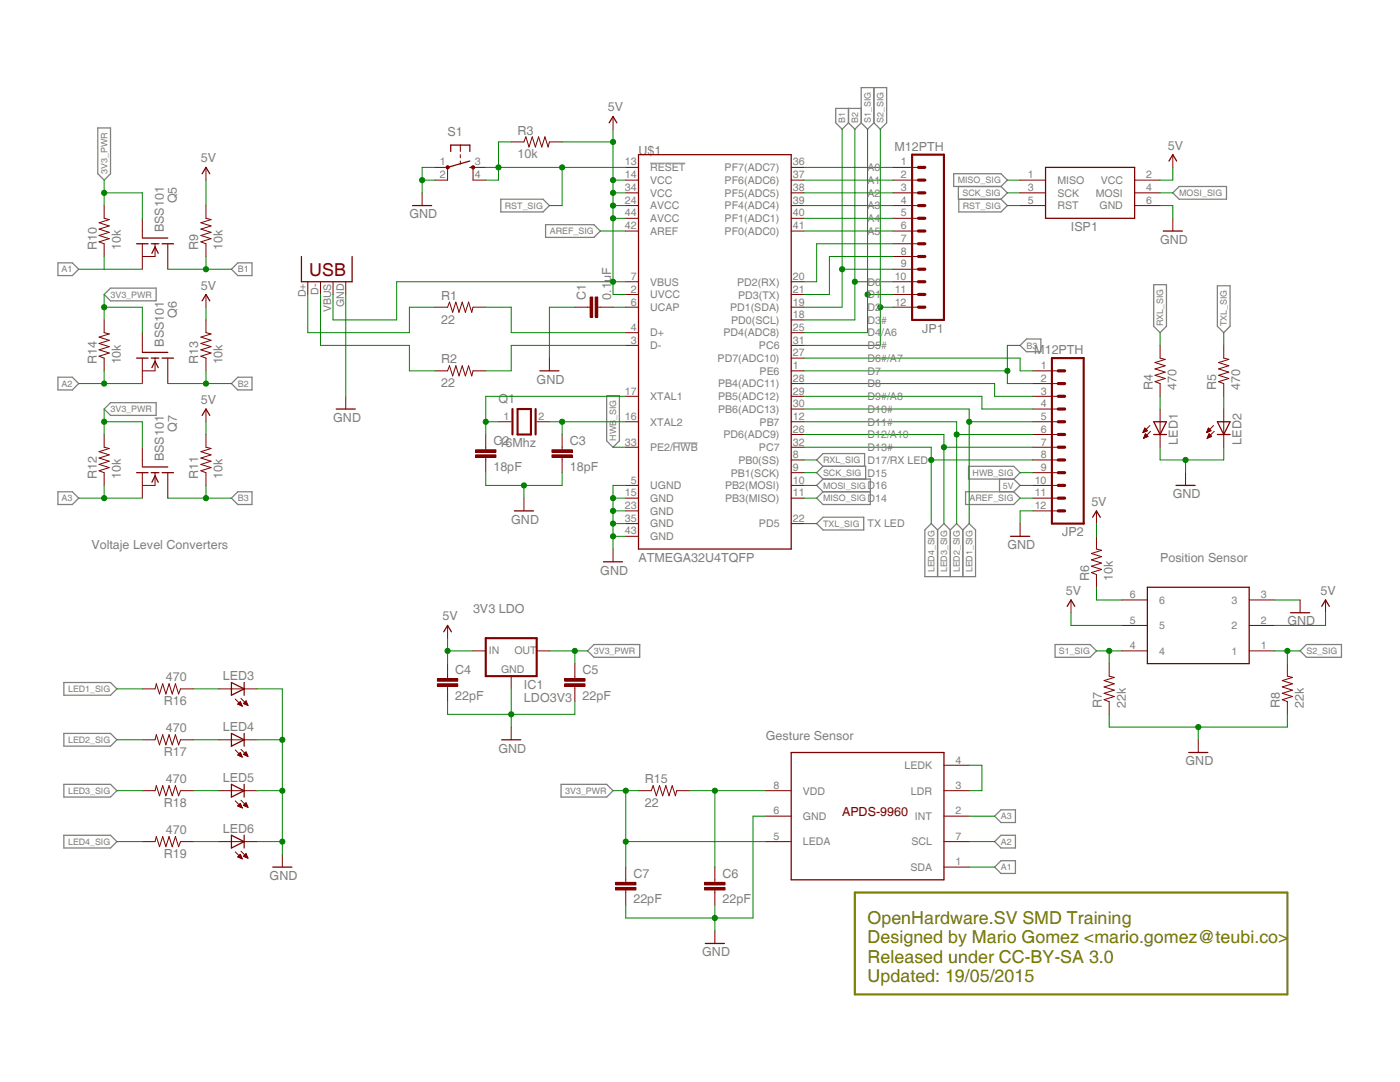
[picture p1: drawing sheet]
<svg xmlns="http://www.w3.org/2000/svg" width="279mm" height="216mm" viewBox="0 0 279 216" stroke-linecap="round" stroke-linejoin="round" font-family="sans-serif">
<path d="M170.6 178.1h86.3v20.3h-86.3z" fill="none" stroke="#808000" stroke-width=".42"/>
<path d="M129.8 32.6h7M134.3 88.4h4.9" fill="none" stroke="#808080" stroke-width=".2"/>
<g fill="none" stroke="#808080" stroke-width=".25">
<path d="M174.4 17.5v7M19.5 25.5h2.6v9.2l-1.3 1.2-1.3-1.2zM99.9 39.8h8.5l1.2 1.2-1.2 1.3h-8.5zM169.3 21.6v2.9M169.3 24.5l1.3 1.3 1.3-1.3M171.9 24.5l1.2 1.3 1.3-1.3M171.9 24.5v-7h5.1v7l-1.3 1.3-1.3-1.3M171.9 21.6h-5.1v2.9l1.3 1.3 1.2-1.3M190.3 34.7h9.5l1.2 1.2-1.2 1.3h-9.5zM191.3 37.2v2.6h8.5M191.3 39.8v2.5h8.5l1.2-1.3-1.2-1.2M199.8 37.2l1.2 1.3-1.2 1.3"/>
<path d="M234.1 38.5l1.2-1.3h9.5v2.6h-9.5zM11.6 52.5h2.8l1.3 1.2-1.3 1.3h-2.8zM20.8 58.8l1.3-1.3h9.1v2.5h-9.1zM46.2 53.7l1.3-1.2h2.8v2.5h-2.8zM108.9 44.8h9.6l1.3 1.3-1.3 1.3h-9.6zM230.3 56.8h2.5v8.3l-1.3 1.3-1.2-1.3zM243 57h2.5v8.1l-1.3 1.3-1.2-1.3zM11.6 75.3h2.8l1.3 1.2-1.3 1.3h-2.8zM46.2 76.5l1.3-1.2h2.8v2.5h-2.8zM121.1 79h2.5v9l-1.3 1.2-1.2-1.2zM203.6 68.9l1.3-1.3h2.8v2.6h-2.8zM11.6 98.1h2.8l1.3 1.3-1.3 1.3h-2.8z"/>
<path d="M20.8 81.6l1.3-1.3h9.1v2.6h-9.1zM47.5 98.1h2.8v2.6h-2.8l-1.3-1.3zM164.3 98.1h9.4M164.3 95.6h9.4v5.1h-9.4l-1.3-1.3 1.3-1.3M164.3 95.6l-1.3 1.3 1.3 1.2M164.3 93l-1.3 1.3 1.3 1.3M164.3 93h8.5v2.6M164.3 93l-1.3-1.2 1.3-1.3h8.3v2.5M192.7 98.1h9.6l1.3 1.3-1.3 1.3h-9.6zM193.3 93h9l1.3 1.3-1.3 1.3h-9zM199.5 95.6v2.5M202.3 95.6l1.3 1.3-1.3 1.2"/>
<path d="M163 104.5l1.3-1.3h8.1v2.5h-8.1zM187.1 105.7l-1.3-1.2-1.2 1.2v9.4h10.1v-9.4l-1.3-1.2-1.2 1.2M187.1 105.7l1.3-1.2 1.3 1.2M187.1 105.7v9.4M189.7 105.7l1.2-1.2 1.3 1.2M189.7 105.7v9.4M192.2 105.7v9.4M12.7 136.2h9.4l1.2 1.3-1.2 1.2h-9.4zM117.3 129.9l1.2-1.3h9.2v2.5h-9.2zM210.6 128.6h7l1.2 1.3-1.2 1.2h-7zM259.5 129.9l1.2-1.3h7v2.5h-7zM12.7 146.3h9.4l1.2 1.3-1.2 1.3h-9.4z"/>
<path d="M12.7 156.5h9.4l1.2 1.3-1.2 1.2h-9.4zM112 156.5h9.1l1.2 1.3-1.2 1.2h-9.1zM12.7 166.7h9.4l1.2 1.2-1.2 1.3h-9.4zM198.5 167.9l1.3-1.2h2.8v2.5h-2.8zM198.5 173l1.3-1.3h2.8v2.6h-2.8zM198.5 162.9l1.3-1.3h2.8v2.5h-2.8z"/>
</g>
<path d="M127.4 30.9h30.5v78.7h-30.5zM60.2 51.2v5h10.1v-5M67.1 81.6h3.8" fill="none" stroke="#800000" stroke-width=".25"/>
<g fill="none" stroke="#800000" stroke-width=".2">
<path d="M124.9 33.4h2.5M124.9 38.5h2.5M124.9 35.9h2.5M157.9 33.4h2.5M157.9 38.5h2.5M157.9 35.9h2.5M61.4 56.2v2.6M64 56.2v2.6M66.5 56.2v2.6M69 56.2v2.6M124.9 46.1h2.5M124.9 41h2.5"/>
<path d="M124.9 43.6h2.5M124.9 56.2h2.5M124.9 58.8h2.5M157.9 46.1h2.5M157.9 41h2.5M157.9 43.6h2.5M157.9 56.2h2.5M157.9 58.8h2.5M69 79.1v2.5M86.8 61.3h2.5l.4-1 .6 2 .7-2 .6 2 .6-2 .7 2 .6-2 .6 2 .3-1h2.5M86.8 74h2.5l.4-1 .6 2 .7-2 .6 2 .6-2 .7 2 .6-2 .6 2 .3-1h2.5M117.3 61.3h.5"/>
<path d="M119.3 61.3h.5M124.9 66.4h2.5M124.9 68.9h2.5M124.9 79.1h2.5M124.9 61.3h2.5M157.9 66.4h2.5M157.9 68.9h2.5M157.9 76.5h2.5M157.9 79.1h2.5M157.9 63.8h2.5M157.9 61.3h2.5M157.9 71.5h2.5"/>
<path d="M157.9 74h2.5M124.9 99.4h2.5M124.9 96.9h2.5M124.9 84.2h2.5M124.9 89.2h2.5M157.9 99.4h2.5M157.9 91.8h2.5M157.9 94.3h2.5M157.9 96.9h2.5M157.9 81.6h2.5M157.9 84.2h2.5M157.9 89.2h2.5"/>
<path d="M157.9 86.7h2.5M124.9 101.9h2.5M124.9 104.5h2.5M124.9 107h2.5M157.9 104.5h2.5"/>
</g>
<path d="M118.8 59.3h.5v4h-.5z" fill-rule="evenodd" fill="#800000"/>
<path d="M118.8 59.3h.5v4h-.5z" fill="none" stroke="#800000" stroke-width=".2"/>
<path d="M117.8 59.3h.5v4h-.5z" fill-rule="evenodd" fill="#800000"/>
<path d="M117.8 59.3h.5v4h-.5zM109.6 71.5v2.5M114.7 61.3h2.6M119.8 61.3h2.5M96.9 89.2v.5M96.9 91.3v.5M99.5 84.2h2.5M107.1 84.2h2.5" fill="none" stroke="#800000" stroke-width=".2"/>
<path d="M107.7 74h3.8" fill="none" stroke="#800000" stroke-width=".25"/>
<path d="M102.3 81.6v5.1M103.3 81.6h2.7v5.1h-2.7zM106.9 81.6v5.1" fill="none" stroke="#800000" stroke-width=".42"/>
<path d="M94.9 90.8h4.1v.5h-4.1z" fill-rule="evenodd" fill="#800000"/>
<path d="M94.9 90.8h4.1v.5h-4.1z" fill="none" stroke="#800000" stroke-width=".2"/>
<path d="M94.9 89.7h4.1v.6h-4.1z" fill-rule="evenodd" fill="#800000"/>
<path d="M94.9 89.7h4.1v.6h-4.1zM96.9 86.7v2.5M96.9 91.8v2.5M112.2 89.2v.5M112.2 91.3v.5" fill="none" stroke="#800000" stroke-width=".2"/>
<path d="M110.2 90.8h4v.5h-4z" fill-rule="evenodd" fill="#800000"/>
<path d="M110.2 90.8h4v.5h-4z" fill="none" stroke="#800000" stroke-width=".2"/>
<path d="M110.2 89.7h4v.6h-4z" fill-rule="evenodd" fill="#800000"/>
<path d="M89.3 33.4v2.5M91.9 29v1.2M91.9 30.9v.6M91.9 32.1v.7M94.4 33.4v2.5M122.3 23.2v2.6M104.6 99.4v2.5M110.2 89.7h4v.6h-4zM112.2 86.7v2.5M112.2 91.8v2.5M122.3 109.6v2.5" fill="none" stroke="#800000" stroke-width=".2"/>
<path d="M90 30.2v-1.2h3.8v1.2M93.8 33.4h.6M93.8 32.1l-4.5 1.3M121.6 24.5l.7-1.3 .8 1.3M102.7 101.9h3.8M120.4 112.1h3.8" fill="none" stroke="#800000" stroke-width=".25"/>
<path d="M89.1 33.1h.5v.5l-.3 .1-.2-.1z" fill-rule="evenodd" fill="#800000"/>
<path d="M89.1 33.1h.5v.5l-.3 .1-.2-.1z" fill="none" stroke="#800000" stroke-width=".2"/>
<path d="M94.2 33.1h.5v.5l-.3 .1-.2-.1-.1-.2z" fill-rule="evenodd" fill="#800000"/>
<g fill="none" stroke="#800000" stroke-width=".2">
<path d="M84.2 38.5v2.5M86.8 33.4h2.5M86.8 35.9h2.5M94.2 33.1h.5v.5l-.3 .1-.2-.1-.1-.2zM94.4 33.4h2.5M94.4 35.9h2.5M102 28.3h2.6l.3-1 .7 2 .6-2 .6 2 .7-2 .6 2 .7-2 .6 2 .2-1h2.6M178.2 33.4h5.1M178.2 35.9h5.1M178.2 38.5h5.1M203.6 35.9h5.1M203.6 38.5h5.1"/>
<path d="M226.4 35.9h5.1M226.4 38.5h5.1M234.1 30.9v2.5M178.2 41h5.1M178.2 43.6h5.1M178.2 46.1h5.1M178.2 48.6h5.1M178.2 51.2h5.1M178.2 53.7h5.1M178.2 56.2h5.1M178.2 58.8h5.1M203.6 41h5.1"/>
<path d="M226.4 41h5.1M234.1 43.6v2.5M178.2 61.3h5.1M206.1 74h5.1M206.1 76.5h5.1M206.1 79.1h5.1M231.5 68.9v2.6l1 .2-2 .6 2 .7-2 .6 2 .7-2 .6 2 .6-2 .7 1 .3v2.6M244.2 68.9v2.6l1 .2-2 .6 2 .7-2 .6 2 .7-2 .6 2 .6-2 .7 1 .3v2.6M206.1 86.7h5.1M206.1 81.6h5.1M206.1 84.2h5.1M206.1 89.2h5.1"/>
<path d="M206.1 91.8h5.1M206.1 94.3h5.1M206.1 96.9h5.1M206.1 99.4h5.1M228.1 86.2h.2M228.2 86.1h.3M228.2 86.1h.5M228.3 86h.6M228.3 87.4h.1M228.3 85.9h.6M228.3 87.3h.3M228.3 85.8h.6"/>
<path d="M228.3 85.7h.5M228.3 87.2h.5M228.4 85.6h.2M228.4 87.1h.6M228.4 85.5h.2M228.4 87h.7M228.4 87h.6M228.5 85.4l-.4 .9M228.5 85.4l.5 .5M228.5 85.4h.1M228.5 86.9h.4M228.5 86.8h.3"/>
<path d="M228.6 86.7h.1M228.6 86.6l-.4 .9M228.6 86.6l.5 .5-.9 .4M228.6 86.6h.1M229 85.9l-.9 .4M229.5 84.9l-1.4 1.4M229.6 86.1l-1.4 1.4M231.5 81.6v7.6M236.6 94.3v2.6M240.8 86.2h.2M240.9 86.1h.3M240.9 86.1h.5"/>
<path d="M241 86h.6M241 87.4h.1M241 85.9h.6M241 85.8h.6M241 87.3h.3M241 85.7h.4M241 87.2h.5M241.1 85.6h.2M241.1 87.1h.6M241.1 87h.7M241.1 85.5h.2M241.1 87h.6"/>
<path d="M241.2 85.4h.1M241.2 86.9h.4M241.2 85.4l-.4 .9M241.2 85.4l.5 .5-.9 .4M241.2 86.8h.3M241.3 86.7h.1M241.3 86.6h.1M241.3 86.6l-.4 .9M241.3 86.6l.5 .5-.9 .4M242.2 84.9l-1.4 1.4M242.3 86.1l-1.4 1.4M244.2 81.6v7.6"/>
<path d="M203.6 104.5v2.5M206.1 101.9h5.1M213.7 119.7v2.6M218.8 107v2.6l1 .2-2 .6 2 .7-2 .6 2 .7-2 .6 2 .6-2 .7 1 .3v2.6M218.8 101.9v2.6M223.9 119.7h5.1M249.3 119.7h5.1M259.5 119.7v2.6M264.5 119.7v2.6M89.3 124.8v2.5M89.3 134.9v.5M89.3 136.9v.6"/>
<path d="M94.4 129.9h2.5M102 134.9v2.6M107.1 129.9h2.5M221.4 132.4v2.5l1 .3-2.1 .6 2.1 .6-2.1 .7 2.1 .6-2.1 .6 2.1 .7-2.1 .6 1.1 .4v2.5M223.9 129.9h5.1M223.9 124.8h5.1M249.3 129.9h5.1M249.3 124.8h5.1M256.9 132.4v2.5l1 .3-2 .6 2 .6-2 .7 2 .6-2 .6 2 .7-2 .6 1 .4v2.5M102 145.1v2.5M239.1 147.6v2.6"/>
</g>
<g fill="none" stroke="#800000" stroke-width=".25">
<path d="M208.7 33.4h17.7v10.2h-17.7zM233.3 32.1l.8-1.2 .7 1.2M82.3 41h3.8M232.2 46.1h3.8M230.3 84.2h2.5l-1.3 2.5zM230.3 86.7h2.5M234.7 96.9h3.8M243 86.7h2.5M243 84.2h2.5l-1.3 2.5zM201.7 107h3.8M218.1 103.2l.7-1.3 .8 1.3M229 117.2h20.3v15.2h-20.3z"/>
<path d="M88.6 126.1l.7-1.3 .8 1.3M213 121l.7-1.3 .8 1.3M257.6 122.3h3.8M263.8 121l.7-1.3 .8 1.3M100.1 147.6h3.8M237.2 150.2h3.8"/>
</g>
<path d="M182 30.9h6.4v32.9h-6.4zM209.9 71.5h6.4v33h-6.4zM96.9 127.3h10.2v7.6h-10.2z" fill="none" stroke="#800000" stroke-width=".42"/>
<g fill="none" stroke="#800000" stroke-width=".63">
<path d="M183.3 38.5h1.3M183.3 35.9h1.3M183.3 33.4h1.3M183.3 43.6h1.3M183.3 41h1.3M183.3 46.1h1.3M183.3 48.6h1.3M183.3 51.2h1.3M183.3 53.7h1.3M183.3 56.2h1.3M183.3 58.8h1.3M183.3 61.3h1.3"/>
<path d="M211.2 79.1h1.3M211.2 76.5h1.3M211.2 74h1.3M211.2 84.2h1.3M211.2 81.6h1.3M211.2 86.7h1.3M211.2 89.2h1.3M211.2 91.8h1.3M211.2 94.3h1.3M211.2 96.9h1.3M211.2 99.4h1.3M211.2 101.9h1.3"/>
</g>
<path d="M87.3 136.4h4.1v.5h-4.1z" fill-rule="evenodd" fill="#800000"/>
<path d="M87.3 136.4h4.1v.5h-4.1z" fill="none" stroke="#800000" stroke-width=".2"/>
<path d="M87.3 135.4h4.1v.5h-4.1z" fill-rule="evenodd" fill="#800000"/>
<path d="M87.3 135.4h4.1v.5h-4.1zM89.3 132.4v2.5M89.3 137.5v2.5M114.7 134.9v.5M114.7 136.9v.6" fill="none" stroke="#800000" stroke-width=".2"/>
<path d="M112.7 136.4h4.1v.5h-4.1z" fill-rule="evenodd" fill="#800000"/>
<path d="M112.7 136.4h4.1v.5h-4.1z" fill="none" stroke="#800000" stroke-width=".2"/>
<path d="M112.7 135.4h4.1v.5h-4.1z" fill-rule="evenodd" fill="#800000"/>
<g fill="none" stroke="#800000" stroke-width=".2">
<path d="M41.1 33.4v2.5M20.8 41v2.6l1 .2-2 .6 2 .7-2 .6 2 .7-2 .6 2 .6-2 .7 1 .3v2.6M41.1 41v2.6l1 .2-2 .6 2 .7-2 .6 2 .7-2 .6 2 .6-2 .7 1 .3v2.6M41.1 58.8v2.5M20.8 63.8v2.6l1 .2-2 .7 2 .6-2 .6 2 .7-2 .6 2 .6-2 .7 1 .4v2.5M41.1 63.8v2.6l1 .2-2 .7 2 .6-2 .6 2 .7-2 .6 2 .6-2 .7 1 .4v2.5M20.8 86.7v2.5l1 .3-2 .6 2 .7-2 .6 2 .6-2 .7 2 .6-2 .6 1 .4v2.6M41.1 81.6v2.6M41.1 86.7v2.5l1 .3-2 .6 2 .7-2 .6 2 .6-2 .7 2 .6-2 .6 1 .4v2.6M112.7 135.4h4.1v.5h-4.1zM114.7 132.4v2.5M114.7 137.5v2.5"/>
<path d="M127.4 157.8h2.6l.3-1 .7 2 .6-2 .6 2 .7-2 .6 2 .7-2 .6 2 .2-1h2.6M152.8 157.8h5.1M188.4 157.8h5M188.4 152.7h5M142.7 175.6v.5M142.7 177.6v.5M152.8 162.9h5.1M152.8 167.9h5.1M188.4 162.9h5M188.4 167.9h5M188.4 173h5"/>
</g>
<path d="M40.3 34.7l.8-1.3 .8 1.3M40.3 60l.8-1.2 .8 1.2M40.3 82.9l.8-1.3 .8 1.3M157.9 150.2h30.5v25.4h-30.5z" fill="none" stroke="#800000" stroke-width=".25"/>
<path d="M140.6 177.1h4.1v.5h-4.1z" fill-rule="evenodd" fill="#800000"/>
<path d="M140.6 177.1h4.1v.5h-4.1z" fill="none" stroke="#800000" stroke-width=".2"/>
<path d="M140.6 176.1h4.1v.5h-4.1z" fill-rule="evenodd" fill="#800000"/>
<path d="M124.9 175.6v.5M124.9 177.6v.5M140.6 176.1h4.1v.5h-4.1zM142.7 173v2.6M142.7 178.1v2.5" fill="none" stroke="#800000" stroke-width=".2"/>
<path d="M122.9 177.1h4v.5h-4z" fill-rule="evenodd" fill="#800000"/>
<path d="M122.9 177.1h4v.5h-4z" fill="none" stroke="#800000" stroke-width=".2"/>
<path d="M122.9 176.1h4v.5h-4z" fill-rule="evenodd" fill="#800000"/>
<g fill="none" stroke="#800000" stroke-width=".2">
<path d="M28.4 43.6v3.8M28.4 48.6v5.1M30.9 48.6v2.6h-2.5M33.5 48.6v5.1M28.4 66.4v3.9M28.4 71.5v5M30.9 71.5v2.5h-2.5M33.5 71.5v5M28.4 89.2v3.9M28.4 94.3v5.1M30.9 94.3v2.6h-2.5M33.5 94.3v5.1"/>
<path d="M28.4 137.5h2.5l.3-1.1 .6 2.1 .7-2.1 .6 2.1 .6-2.1 .7 2.1 .6-2.1 .6 2.1 .4-1h2.6M43.6 137.5h7.7M46.9 139.5l1.4 1.4M48.1 139.4l1.4 1.4M49 140h.1M49.1 139.9l-.5 .5 .9 .4M49.1 139.9l.4 .9M49.1 139.9h.1M28.4 147.6h2.5l.3-1 .6 2 .7-2 .6 2 .6-2 .7 2 .6-2 .6 2 .4-1h2.6M28.4 157.8h2.5l.3-1 .6 2 .7-2 .6 2 .6-2 .7 2 .6-2 .6 2 .4-1h2.6M43.6 147.6h7.7M43.6 157.8h7.7"/>
<path d="M46.9 149.6l1.4 1.4M46.9 159.8l1.4 1.4M47.5 140.5l.8 .4M47.5 140.5l.5-.5 .3 .9M47.5 140.5h.7M47.5 150.6h.6M47.5 140.4h.6M47.5 150.7h.7M47.6 150.5h.5M47.6 140.6h.6M47.6 140.3h.5M47.7 150.5h.4"/>
<path d="M47.7 140.3h.3M47.8 150.8h.4M47.8 150.4h.2M47.8 140.2h.2M47.8 140.7h.4M47.8 150.3h.2M47.9 140.1h.1M47.9 150.2h.1M48 150.2l-.5 .5 .8 .3M48 150.2l.3 .8M48 150.9h.3M48 140.8h.3"/>
<path d="M48.1 149.5l1.4 1.4M48.1 159.7l1.4 1.4M48.2 151h.1M48.3 140.9h.1M48.6 150.5h.7M48.6 150.5l.9 .4M48.6 150.5l.5-.5 .4 .9M48.6 140.4h.7M48.6 140.3h.7M48.7 150.5h.6M48.7 140.3h.5M48.8 150.4h.4"/>
<path d="M48.8 140.2h.4M48.8 150.6h.6M48.9 140.5h.5M48.9 150.3h.3M48.9 140.1h.2M48.9 150.2h.2M49 150.7h.4M49 150.1h.1M49.1 140.6h.3M49.2 150.8h.2M49.3 140.7h.1M49.4 150.9h.1"/>
<path d="M28.4 167.9h2.5l.3-1 .6 2.1 .7-2.1 .6 2.1 .6-2.1 .7 2.1 .6-2.1 .6 2.1 .4-1.1h2.6M43.6 167.9h7.7M46.9 170l1.4 1.4M47.5 160.8l.5-.5 .3 .9zM47.5 171l.8 .4M47.5 171l.5-.5 .3 .9M47.5 171h.7M47.5 160.9h.7M47.5 160.8h.6M47.5 170.9h.6M47.6 160.7h.5M47.6 171.1h.6"/>
<path d="M47.6 170.8h.5M47.7 160.6h.3M47.7 161h.5M47.7 170.7h.3M47.8 160.5h.2M47.8 170.6h.2M47.8 171.2h.5M47.9 160.4h.1M47.9 170.5h.1M47.9 161h.4M48 171.2h.3M48.1 169.8l1.4 1.4"/>
<path d="M48.1 161.1h.2M48.3 171.3h.1M48.3 161.2h.1M48.6 160.7h.7M48.6 160.7l.9 .4M48.6 160.7l.5-.5 .4 .9M48.6 170.8h.7M48.7 160.6h.6M48.7 170.9h.6M48.7 160.8h.6M48.7 170.7h.5M48.8 160.5h.4"/>
<path d="M48.8 170.6h.4M48.9 171h.5M48.9 160.4h.3M48.9 170.5h.3M48.9 160.9h.5M49 160.3h.1M49 170.4h.1M49.1 160.2h.1M49.1 171.1h.3M49.1 170.3h.1M49.1 170.3l-.5 .6 .9 .3M49.1 170.3l.4 .9"/>
<path d="M49.1 161h.3M49.3 171.2h.1M49.4 161h.1M56.3 170.5v2.5M122.9 176.1h4v.5h-4zM124.9 173v2.6M124.9 178.1v2.5M142.7 185.7v2.6"/>
</g>
<g fill="none" stroke="#800000" stroke-width=".25">
<path d="M27.3 48.6h2.2M28.4 47.5h5.1M30.2 48.6h1.5M30.3 50.5l.6-1.2 .7 1.2M32.3 48.6h2.3M27.3 71.5h2.2M28.4 70.3h5.1M30.2 71.5h1.5M30.3 73.4l.6-1.3 .7 1.3M32.3 71.5h2.3M27.3 94.3h2.2M28.4 93.2h5.1"/>
<path d="M30.2 94.3h1.5M30.3 96.2l.6-1.2 .7 1.2M32.3 94.3h2.3M46.2 136.2l2.5 1.3-2.5 1.2zM48.7 136.2v2.5M46.2 146.3l2.5 1.3-2.5 1.3zM46.2 156.5l2.5 1.3-2.5 1.2zM48.7 146.3v2.6M48.7 156.5v2.5M46.2 166.7l2.5 1.2-2.5 1.3zM48.7 166.7v2.5M54.4 173h3.9"/>
<path d="M140.8 188.3h3.8"/>
</g>
<path d="M61.4 58.8v7.6h20.3v-5.1h5.1M69 58.8v20.3M96.9 61.3h5.1v5.1h22.9M114.7 61.3h-5.1v10.2M124.9 68.9h-22.9v5.1h-5.1M96.9 94.3v2.6h15.3v-2.6M104.6 96.9v2.5" fill="none" stroke="#008000" stroke-width=".2"/>
<circle cx="104.6" cy="96.9" r=".51" fill="#008000"/>
<g fill="none" stroke="#008000" stroke-width=".2">
<path d="M122.3 99.4h2.6M124.9 96.9h-2.6v12.7M122.3 101.9h2.6M122.3 104.5h2.6M122.3 107h2.6"/>
<circle cx="104.6" cy="96.9" r=".51"/>
</g>
<circle cx="122.3" cy="99.4" r=".51" fill="#008000"/>
<circle cx="122.3" cy="99.4" r=".51" fill="none" stroke="#008000" stroke-width=".2"/>
<circle cx="122.3" cy="101.9" r=".51" fill="#008000"/>
<circle cx="122.3" cy="101.9" r=".51" fill="none" stroke="#008000" stroke-width=".2"/>
<circle cx="122.3" cy="104.5" r=".51" fill="#008000"/>
<circle cx="122.3" cy="104.5" r=".51" fill="none" stroke="#008000" stroke-width=".2"/>
<circle cx="122.3" cy="107" r=".51" fill="#008000"/>
<g fill="none" stroke="#008000" stroke-width=".2">
<path d="M84.2 35.9h2.6M86.8 33.4h-2.6v5.1"/>
<circle cx="122.3" cy="107" r=".51"/>
</g>
<circle cx="84.2" cy="35.9" r=".51" fill="#008000"/>
<g fill="none" stroke="#008000" stroke-width=".2">
<path d="M231.5 41h2.6v2.6M231.5 89.2v2.6h12.7v-2.6M236.6 91.8v2.5"/>
<circle cx="84.2" cy="35.9" r=".51"/>
</g>
<circle cx="236.6" cy="91.8" r=".51" fill="#008000"/>
<g fill="none" stroke="#008000" stroke-width=".2">
<path d="M206.1 101.9h-2.5v2.6M254.4 119.7h5.1M221.4 142.5v2.6h35.5v-2.6M239.1 145.1v2.5"/>
<circle cx="236.6" cy="91.8" r=".51"/>
</g>
<circle cx="239.1" cy="145.1" r=".51" fill="#008000"/>
<g fill="none" stroke="#008000" stroke-width=".2">
<path d="M89.3 140v2.5h25.4v-2.5M102 137.5v7.6"/>
<circle cx="239.1" cy="145.1" r=".51"/>
</g>
<circle cx="102" cy="142.5" r=".51" fill="#008000"/>
<g fill="none" stroke="#008000" stroke-width=".2">
<path d="M152.8 162.9h-2.5v20.3h-25.4v-2.6M142.7 180.6v5.1"/>
<circle cx="102" cy="142.5" r=".51"/>
</g>
<circle cx="142.7" cy="183.2" r=".51" fill="#008000"/>
<g fill="none" stroke="#008000" stroke-width=".2">
<path d="M51.3 137.5h5v33M51.3 157.8h5M51.3 147.6h5M51.3 167.9h5"/>
<circle cx="142.7" cy="183.2" r=".51"/>
</g>
<circle cx="56.3" cy="147.6" r=".51" fill="#008000"/>
<circle cx="56.3" cy="147.6" r=".51" fill="none" stroke="#008000" stroke-width=".2"/>
<circle cx="56.3" cy="157.8" r=".51" fill="#008000"/>
<circle cx="56.3" cy="157.8" r=".51" fill="none" stroke="#008000" stroke-width=".2"/>
<circle cx="56.3" cy="167.9" r=".51" fill="#008000"/>
<g fill="none" stroke="#008000" stroke-width=".2">
<path d="M64 58.8v10.1h17.7v5.1h5.1M122.3 61.3h2.6M109.6 84.2h15.3M112.2 84.2v2.5"/>
<circle cx="56.3" cy="167.9" r=".51"/>
</g>
<circle cx="112.2" cy="84.2" r=".51" fill="#008000"/>
<g fill="none" stroke="#008000" stroke-width=".2">
<path d="M124.9 79.1h-28v7.6M96.9 84.2h2.6"/>
<circle cx="112.2" cy="84.2" r=".51"/>
</g>
<circle cx="96.9" cy="84.2" r=".51" fill="#008000"/>
<g fill="none" stroke="#008000" stroke-width=".2">
<path d="M122.3 38.5h2.6M124.9 35.9h-2.6v22.9h2.6M79.2 56.2h45.7M122.3 41h2.6M122.3 43.6h2.6"/>
<circle cx="96.9" cy="84.2" r=".51"/>
</g>
<circle cx="122.3" cy="38.5" r=".51" fill="#008000"/>
<circle cx="122.3" cy="38.5" r=".51" fill="none" stroke="#008000" stroke-width=".2"/>
<circle cx="122.3" cy="41" r=".51" fill="#008000"/>
<circle cx="122.3" cy="41" r=".51" fill="none" stroke="#008000" stroke-width=".2"/>
<circle cx="122.3" cy="43.6" r=".51" fill="#008000"/>
<circle cx="122.3" cy="43.6" r=".51" fill="none" stroke="#008000" stroke-width=".2"/>
<circle cx="122.3" cy="56.2" r=".51" fill="#008000"/>
<g fill="none" stroke="#008000" stroke-width=".2">
<path d="M122.3 28.3v7.6M79.2 56.2v7.6h-12.7v-5"/>
<circle cx="122.3" cy="56.2" r=".51"/>
</g>
<circle cx="122.3" cy="35.9" r=".51" fill="#008000"/>
<g fill="none" stroke="#008000" stroke-width=".2">
<path d="M122.3 25.8v2.5h-10.1"/>
<circle cx="122.3" cy="35.9" r=".51"/>
</g>
<circle cx="122.3" cy="28.3" r=".51" fill="#008000"/>
<g fill="none" stroke="#008000" stroke-width=".2">
<path d="M234.1 33.4v2.5h-2.6M203.6 96.9h2.5M218.8 104.5v2.5M89.3 129.9h5.1M89.3 127.3v5.1M213.7 122.3v2.5h10.2M264.5 122.3v2.5h-10.1"/>
<circle cx="122.3" cy="28.3" r=".51"/>
</g>
<circle cx="89.3" cy="129.9" r=".51" fill="#008000"/>
<g fill="none" stroke="#008000" stroke-width=".2">
<path d="M41.1 35.9v5.1M96.9 33.4h2.6v2.5h-2.6M112.2 33.4h12.7M41.1 61.3v2.5M41.1 84.2v2.5"/>
<circle cx="89.3" cy="129.9" r=".51"/>
</g>
<circle cx="99.5" cy="33.4" r=".51" fill="#008000"/>
<g fill="none" stroke="#008000" stroke-width=".2">
<path d="M102 28.3h-2.5v5.1h12.7v7.6h-2.6"/>
<circle cx="99.5" cy="33.4" r=".51"/>
</g>
<circle cx="112.2" cy="33.4" r=".51" fill="#008000"/>
<g fill="none" stroke="#008000" stroke-width=".2">
<path d="M160.4 35.9h17.8M160.4 38.5h17.8M160.4 33.4h17.8M201 35.9h2.6M201 38.5h2.6M231.5 38.5h2.6M160.4 41h17.8M160.4 43.6h17.8M160.4 46.1h17.8M178.2 48.6h-15.2v7.6h-2.6M178.2 51.2h-12.7v7.6h-5.1M201 41h2.6"/>
<path d="M160.4 71.5h43.2v2.5h2.5M160.4 76.5h38.1v2.6h7.6M160.4 79.1h35.6v2.5h10.1M231.5 79.1v2.5M244.2 79.1v2.5M160.4 99.4h2.6M160.4 96.9h2.6M160.4 94.3h2.6M160.4 81.6h33v22.9M193.4 84.2h12.7"/>
<circle cx="112.2" cy="33.4" r=".51"/>
</g>
<circle cx="193.4" cy="84.2" r=".51" fill="#008000"/>
<g fill="none" stroke="#008000" stroke-width=".2">
<path d="M160.4 84.2h30.5v20.3M190.9 86.7h15.2M23.3 137.5h5.1"/>
<circle cx="193.4" cy="84.2" r=".51"/>
</g>
<circle cx="190.9" cy="86.7" r=".51" fill="#008000"/>
<g fill="none" stroke="#008000" stroke-width=".2">
<path d="M160.4 86.7h28v17.8M188.4 89.2h17.7M23.3 147.6h5.1"/>
<circle cx="190.9" cy="86.7" r=".51"/>
</g>
<circle cx="188.4" cy="89.2" r=".51" fill="#008000"/>
<g fill="none" stroke="#008000" stroke-width=".2">
<path d="M160.4 89.2h25.4v15.3M185.8 91.8h20.3M23.3 157.8h5.1"/>
<circle cx="188.4" cy="89.2" r=".51"/>
</g>
<circle cx="185.8" cy="91.8" r=".51" fill="#008000"/>
<g fill="none" stroke="#008000" stroke-width=".2">
<path d="M119.8 46.1h5.1M231.5 66.4v2.5M244.2 66.4v2.5M122.3 89.2h2.6M160.4 91.8h2.6M203.6 94.3h2.5M203.6 99.4h2.5M160.4 104.5h2.6M218.8 117.2v2.5h5.1M218.8 129.9h5.1M221.4 129.9v2.5M23.3 167.9h5.1"/>
<circle cx="185.8" cy="91.8" r=".51"/>
</g>
<circle cx="221.4" cy="129.9" r=".51" fill="#008000"/>
<g fill="none" stroke="#008000" stroke-width=".2">
<path d="M173.1 25.8v40.6h-12.7M173.1 58.8h5.1"/>
<circle cx="221.4" cy="129.9" r=".51"/>
</g>
<circle cx="173.1" cy="58.8" r=".51" fill="#008000"/>
<g fill="none" stroke="#008000" stroke-width=".2">
<path d="M254.4 129.9h5.1M256.9 129.9v2.5"/>
<circle cx="173.1" cy="58.8" r=".51"/>
</g>
<circle cx="256.9" cy="129.9" r=".51" fill="#008000"/>
<g fill="none" stroke="#008000" stroke-width=".2">
<path d="M175.7 25.8v43.1h-15.3M175.7 61.3h2.5"/>
<circle cx="256.9" cy="129.9" r=".51"/>
</g>
<circle cx="175.7" cy="61.3" r=".51" fill="#008000"/>
<g fill="none" stroke="#008000" stroke-width=".2">
<path d="M109.6 129.9h7.7M114.7 129.9v2.5"/>
<circle cx="175.7" cy="61.3" r=".51"/>
</g>
<circle cx="114.7" cy="129.9" r=".51" fill="#008000"/>
<g fill="none" stroke="#008000" stroke-width=".2">
<path d="M20.8 35.9v5.1M20.8 38.5h7.6"/>
<circle cx="114.7" cy="129.9" r=".51"/>
</g>
<circle cx="20.8" cy="38.5" r=".51" fill="#008000"/>
<g fill="none" stroke="#008000" stroke-width=".2">
<path d="M28.4 38.5v5.1M20.8 58.8v5M20.8 61.3h7.6v5.1"/>
<circle cx="20.8" cy="38.5" r=".51"/>
</g>
<circle cx="20.8" cy="61.3" r=".51" fill="#008000"/>
<g fill="none" stroke="#008000" stroke-width=".2">
<path d="M20.8 81.6v5.1M20.8 84.2h7.6v5"/>
<circle cx="20.8" cy="61.3" r=".51"/>
</g>
<circle cx="20.8" cy="84.2" r=".51" fill="#008000"/>
<g fill="none" stroke="#008000" stroke-width=".2">
<path d="M122.3 157.8h5.1M124.9 157.8v10.1h27.9"/>
<circle cx="20.8" cy="84.2" r=".51"/>
</g>
<circle cx="124.9" cy="157.8" r=".51" fill="#008000"/>
<g fill="none" stroke="#008000" stroke-width=".2">
<path d="M124.9 167.9v5.1"/>
<circle cx="124.9" cy="157.8" r=".51"/>
</g>
<circle cx="124.9" cy="167.9" r=".51" fill="#008000"/>
<g fill="none" stroke="#008000" stroke-width=".2">
<path d="M33.5 53.7h12.7M41.1 51.2v2.5"/>
<circle cx="124.9" cy="167.9" r=".51"/>
</g>
<circle cx="41.1" cy="53.7" r=".51" fill="#008000"/>
<g fill="none" stroke="#008000" stroke-width=".2">
<path d="M168.1 25.8v35.5h-7.7M168.1 53.7h10.1"/>
<circle cx="41.1" cy="53.7" r=".51"/>
</g>
<circle cx="168.1" cy="53.7" r=".51" fill="#008000"/>
<g fill="none" stroke="#008000" stroke-width=".2">
<path d="M15.7 53.7h12.7M20.8 51.2v2.5M20.8 74v2.5h7.6M193.4 173h5.1"/>
<circle cx="168.1" cy="53.7" r=".51"/>
</g>
<circle cx="20.8" cy="76.5" r=".51" fill="#008000"/>
<g fill="none" stroke="#008000" stroke-width=".2">
<path d="M15.7 76.5h5.1M41.1 74v2.5h-7.6M193.4 167.9h5.1"/>
<circle cx="20.8" cy="76.5" r=".51"/>
</g>
<circle cx="41.1" cy="76.5" r=".51" fill="#008000"/>
<g fill="none" stroke="#008000" stroke-width=".2">
<path d="M170.6 25.8v38h-10.2M170.6 56.2h7.6M41.1 76.5h5.1"/>
<circle cx="41.1" cy="76.5" r=".51"/>
</g>
<circle cx="170.6" cy="56.2" r=".51" fill="#008000"/>
<g fill="none" stroke="#008000" stroke-width=".2">
<path d="M20.8 96.9v2.5h7.6"/>
<circle cx="170.6" cy="56.2" r=".51"/>
</g>
<circle cx="20.8" cy="99.4" r=".51" fill="#008000"/>
<g fill="none" stroke="#008000" stroke-width=".2">
<path d="M15.7 99.4h5.1M41.1 96.9v2.5h-7.6M193.4 162.9h5.1"/>
<circle cx="20.8" cy="99.4" r=".51"/>
</g>
<circle cx="41.1" cy="99.4" r=".51" fill="#008000"/>
<g fill="none" stroke="#008000" stroke-width=".2">
<path d="M160.4 74h40.6M203.6 68.9h-2.6v7.6h5.1M41.1 99.4h5.1"/>
<circle cx="41.1" cy="99.4" r=".51"/>
</g>
<circle cx="201" cy="74" r=".51" fill="#008000"/>
<g fill="none" stroke="#008000" stroke-width=".2">
<path d="M137.6 157.8h15.2M142.7 157.8v15.2M193.4 152.7h2.6v5.1h-2.6"/>
<circle cx="201" cy="74" r=".51"/>
</g>
<circle cx="142.7" cy="157.8" r=".51" fill="#008000"/>
<g fill="none" stroke="#008000" stroke-width=".2">
<path d="M38.6 137.5h5M38.6 147.6h5M38.6 157.8h5M38.6 167.9h5"/>
<circle cx="142.7" cy="157.8" r=".51"/>
</g>
<text font-size="3.6" fill="#800000" x="61.7" y="55">USB</text>
<g font-size="3.6" fill="#808000">
<text x="173.1" y="184.4">OpenHardware.SV SMD Training</text>
<text x="173.1" y="188.3">Designed by Mario Gomez &lt;mario.gomez@teubi.co&gt;</text>
<text x="173.1" y="192.1">Released under CC-BY-SA 3.0</text>
<text x="173.1" y="195.9">Updated: 19/05/2015</text>
</g>
<g font-size="2.5" fill="#808080">
<text x="121.3" y="22.2">5V</text>
<text x="89.3" y="27.1">S1</text>
<text x="103.3" y="26.8">R3</text>
<text x="233" y="29.8">5V</text>
<text x="40.1" y="32.4">5V</text>
<text x="103.3" y="31.6">10k</text>
<text x="127.4" y="30.9">U$1</text>
<text x="178.5" y="30.1">M12PTH</text>
<text x="35.3" y="40.6" transform="rotate(-90 35.3 40.6)">Q5</text>
<text x="32.7" y="46.4" transform="rotate(-90 32.7 46.4)">BSS101</text>
<text x="81.7" y="43.6">GND</text>
<text x="213.7" y="46.1">ISP1</text>
<text x="19.3" y="49.9" transform="rotate(-90 19.3 49.9)">R10</text>
<text x="24.1" y="49.9" transform="rotate(-90 24.1 49.9)">10k</text>
<text x="39.6" y="49.9" transform="rotate(-90 39.6 49.9)">R9</text>
<text x="44.4" y="49.9" transform="rotate(-90 44.4 49.9)">10k</text>
<text x="231.5" y="48.6">GND</text>
<text x="40.1" y="57.8">5V</text>
<text x="88.1" y="59.8">R1</text>
<text x="116.9" y="59.8" transform="rotate(-90 116.9 59.8)">C1</text>
<text x="122" y="59.8" transform="rotate(-90 122 59.8)">0.1uF</text>
<text x="35.3" y="63.4" transform="rotate(-90 35.3 63.4)">Q6</text>
<text x="88.1" y="64.6">22</text>
<text x="32.7" y="69.2" transform="rotate(-90 32.7 69.2)">BSS101</text>
<text x="184.1" y="66.4">JP1</text>
<text x="206.4" y="70.7">M12PTH</text>
<text x="19.3" y="72.7" transform="rotate(-90 19.3 72.7)">R14</text>
<text x="24.1" y="72.7" transform="rotate(-90 24.1 72.7)">10k</text>
<text x="39.6" y="72.7" transform="rotate(-90 39.6 72.7)">R13</text>
<text x="44.4" y="72.7" transform="rotate(-90 44.4 72.7)">10k</text>
<text x="88.1" y="77.3">22</text>
<text x="88.1" y="72.5">R2</text>
<text x="107.1" y="76.5">GND</text>
<text x="230" y="77.8" transform="rotate(-90 230 77.8)">R4</text>
<text x="234.8" y="77.8" transform="rotate(-90 234.8 77.8)">470</text>
<text x="242.7" y="77.8" transform="rotate(-90 242.7 77.8)">R5</text>
<text x="247.5" y="77.8" transform="rotate(-90 247.5 77.8)">470</text>
<text x="40.1" y="80.6">5V</text>
<text x="99.5" y="80.3">Q1</text>
<text x="35.3" y="86.2" transform="rotate(-90 35.3 86.2)">Q7</text>
<text x="66.5" y="84.2">GND</text>
<text x="98.5" y="88.9">C2</text>
<text x="99.5" y="89.2">16Mhz</text>
<text x="113.7" y="88.9">C3</text>
<text x="235.1" y="88.7" transform="rotate(-90 235.1 88.7)">LED1</text>
<text x="247.8" y="88.7" transform="rotate(-90 247.8 88.7)">LED2</text>
<text x="19.3" y="95.6" transform="rotate(-90 19.3 95.6)">R12</text>
<text x="24.1" y="95.6" transform="rotate(-90 24.1 95.6)">10k</text>
<text x="32.7" y="92" transform="rotate(-90 32.7 92)">BSS101</text>
<text x="39.6" y="95.6" transform="rotate(-90 39.6 95.6)">R11</text>
<text x="44.4" y="95.6" transform="rotate(-90 44.4 95.6)">10k</text>
<text x="98.5" y="93.9">18pF</text>
<text x="113.7" y="93.9">18pF</text>
<text x="217.8" y="100.9">5V</text>
<text x="234.1" y="99.4">GND</text>
<text x="102" y="104.5">GND</text>
<text x="212" y="107">JP2</text>
<text x="18.2" y="109.6">Voltaje Level Converters</text>
<text x="127.4" y="112.1">ATMEGA32U4TQFP</text>
<text x="201" y="109.6">GND</text>
<text x="231.5" y="112.1">Position Sensor</text>
<text x="119.8" y="114.6">GND</text>
<text x="212.7" y="118.7">5V</text>
<text x="217.3" y="115.9" transform="rotate(-90 217.3 115.9)">R6</text>
<text x="222.1" y="115.9" transform="rotate(-90 222.1 115.9)">10k</text>
<text x="263.5" y="118.7">5V</text>
<text x="88.3" y="123.8">5V</text>
<text x="94.4" y="122.3">3V3 LDO</text>
<text x="256.9" y="124.8">GND</text>
<text x="33.1" y="136">470</text>
<text x="44.5" y="135.7">LED3</text>
<text x="90.8" y="134.6">C4</text>
<text x="104.6" y="137.5">IC1</text>
<text x="116.2" y="134.6">C5</text>
<text x="32.7" y="140.8">R16</text>
<text x="90.8" y="139.6">22pF</text>
<text x="104.6" y="140">LDO3V3</text>
<text x="116.2" y="139.6">22pF</text>
<text x="219.9" y="141.3" transform="rotate(-90 219.9 141.3)">R7</text>
<text x="224.7" y="141.3" transform="rotate(-90 224.7 141.3)">22k</text>
<text x="255.4" y="141.3" transform="rotate(-90 255.4 141.3)">R8</text>
<text x="260.2" y="141.3" transform="rotate(-90 260.2 141.3)">22k</text>
<text x="33.1" y="146.1">470</text>
<text x="44.5" y="145.8">LED4</text>
<text x="152.8" y="147.6">Gesture Sensor</text>
<text x="32.7" y="150.9">R17</text>
<text x="44.5" y="156">LED5</text>
<text x="99.5" y="150.2">GND</text>
<text x="236.6" y="152.7">GND</text>
<text x="32.7" y="161.1">R18</text>
<text x="33.1" y="156.3">470</text>
<text x="128.7" y="161.1">22</text>
<text x="128.7" y="156.3">R15</text>
<text x="33.1" y="166.4">470</text>
<text x="44.5" y="166.2">LED6</text>
<text x="32.7" y="171.2">R19</text>
<text x="53.8" y="175.6">GND</text>
<text x="126.4" y="175.2">C7</text>
<text x="144.2" y="175.2">C6</text>
<text x="126.4" y="180.3">22pF</text>
<text x="144.2" y="180.3">22pF</text>
<text x="140.1" y="190.8">GND</text>
</g>
<text font-size="2.5" fill="#800000" x="168.1" y="162.9">APDS-9960</text>
<g font-size="2.1" fill="#808080">
<text x="87.8" y="33">1</text>
<text x="87.8" y="35.6">2</text>
<text x="94.8" y="33">3</text>
<text x="94.8" y="35.6">4</text>
<text x="124.7" y="33">13</text>
<text x="124.7" y="35.6">14</text>
<text x="129.8" y="34.2">RESET</text>
<text x="144.6" y="34.2">PF7(ADC7)</text>
<text x="158.2" y="35.6">37</text>
<text x="158.2" y="33">36</text>
<text x="173.1" y="34.2">A0</text>
<text x="179.7" y="33">1</text>
<text x="179.7" y="35.6">2</text>
<text x="205.1" y="35.6">1</text>
<text x="228.8" y="35.6">2</text>
<text x="124.7" y="40.6">24</text>
<text x="124.7" y="38.1">34</text>
<text x="129.8" y="41.8">AVCC</text>
<text x="129.8" y="36.7">VCC</text>
<text x="129.8" y="39.2">VCC</text>
<text x="144.6" y="41.8">PF4(ADC4)</text>
<text x="144.6" y="39.2">PF5(ADC5)</text>
<text x="144.6" y="36.7">PF6(ADC6)</text>
<text x="158.2" y="40.6">39</text>
<text x="158.2" y="38.1">38</text>
<text x="173.1" y="36.7">A1</text>
<text x="173.1" y="39.2">A2</text>
<text x="173.1" y="41.8">A3</text>
<text x="179.7" y="38.1">3</text>
<text x="179.7" y="40.6">4</text>
<text x="205.1" y="38.1">3</text>
<text x="205.1" y="40.6">5</text>
<text x="211" y="36.7">MISO</text>
<text x="211" y="39.2">SCK</text>
<text x="211" y="41.8">RST</text>
<text x="218.7" y="39.2">MOSI</text>
<text x="219.4" y="41.8">GND</text>
<text x="219.7" y="36.7">VCC</text>
<text x="228.8" y="40.6">6</text>
<text x="228.8" y="38.1">4</text>
<text x="124.7" y="45.7">42</text>
<text x="124.7" y="43.2">44</text>
<text x="129.8" y="46.9">AREF</text>
<text x="129.8" y="44.3">AVCC</text>
<text x="144.6" y="46.9">PF0(ADC0)</text>
<text x="144.6" y="44.3">PF1(ADC1)</text>
<text x="158.2" y="45.7">41</text>
<text x="158.2" y="43.2">40</text>
<text x="173.1" y="44.3">A4</text>
<text x="173.1" y="46.9">A5</text>
<text x="179.7" y="43.2">5</text>
<text x="179.7" y="45.7">6</text>
<text x="179.7" y="48.3">7</text>
<text x="179.7" y="50.8">8</text>
<text x="179.7" y="53.3">9</text>
<text x="61" y="59.4" transform="rotate(-90 61 59.4)">D+</text>
<text x="63.6" y="58.8" transform="rotate(-90 63.6 58.8)">D-</text>
<text x="125.9" y="58.4">2</text>
<text x="125.9" y="55.9">7</text>
<text x="129.8" y="59.5">UVCC</text>
<text x="129.8" y="57">VBUS</text>
<text x="147.1" y="57">PD2(RX)</text>
<text x="147.3" y="59.6">PD3(TX)</text>
<text x="158.2" y="55.9">20</text>
<text x="158.2" y="58.4">21</text>
<text x="173.1" y="57">D0</text>
<text x="173.1" y="59.5">D1</text>
<text x="178.6" y="55.9">10</text>
<text x="178.6" y="58.4">11</text>
<text x="66.1" y="62.3" transform="rotate(-90 66.1 62.3)">VBUS</text>
<text x="68.7" y="61.3" transform="rotate(-90 68.7 61.3)">GND</text>
<text x="125.9" y="61">6</text>
<text x="129.8" y="62.1">UCAP</text>
<text x="145.7" y="62.1">PD1(SDA)</text>
<text x="145.9" y="64.6">PD0(SCL)</text>
<text x="158.2" y="63.5">18</text>
<text x="158.2" y="61">19</text>
<text x="173.1" y="64.6">D3#</text>
<text x="173.1" y="62.1">D2</text>
<text x="178.6" y="61">12</text>
<text x="125.9" y="66">4</text>
<text x="125.9" y="68.6">3</text>
<text x="129.8" y="67.1">D+</text>
<text x="129.8" y="69.7">D-</text>
<text x="144.4" y="67.1">PD4(ADC8)</text>
<text x="151.5" y="69.7">PC6</text>
<text x="158.2" y="68.6">31</text>
<text x="158.2" y="66">25</text>
<text x="158.2" y="71.1">27</text>
<text x="173.1" y="69.7">D5#</text>
<text x="173.1" y="67.1">D4/A6</text>
<text x="143.2" y="72.2">PD7(ADC10)</text>
<text x="143.3" y="77.3">PB4(ADC11)</text>
<text x="151.6" y="74.8">PE6</text>
<text x="158.2" y="76.2">28</text>
<text x="158.2" y="73.7">1</text>
<text x="173.1" y="77.3">D8</text>
<text x="173.1" y="72.2">D6#/A7</text>
<text x="173.1" y="74.8">D7</text>
<text x="207.7" y="73.7">1</text>
<text x="207.7" y="76.2">2</text>
<text x="100.5" y="83.8">1</text>
<text x="107.5" y="83.8">2</text>
<text x="124.7" y="78.7">17</text>
<text x="124.7" y="83.8">16</text>
<text x="129.8" y="79.8">XTAL1</text>
<text x="143.3" y="79.8">PB5(ADC12)</text>
<text x="143.3" y="82.4">PB6(ADC13)</text>
<text x="158.2" y="78.7">29</text>
<text x="158.2" y="81.3">30</text>
<text x="158.2" y="83.8">12</text>
<text x="173.1" y="79.8">D9#/A8</text>
<text x="173.1" y="82.4">D10#</text>
<text x="207.7" y="78.7">3</text>
<text x="207.7" y="81.3">4</text>
<text x="207.7" y="83.8">5</text>
<text x="124.7" y="88.9">33</text>
<text x="129.8" y="84.9">XTAL2</text>
<text x="144.4" y="87.5">PD6(ADC9)</text>
<text x="151.6" y="84.9">PB7</text>
<text x="158.2" y="88.9">32</text>
<text x="158.2" y="86.4">26</text>
<text x="173.1" y="84.9">D11#</text>
<text x="173.1" y="87.5">D12/A10</text>
<text x="207.7" y="86.4">6</text>
<text x="207.7" y="88.9">7</text>
<text x="129.8" y="90">PE2/HWB</text>
<text x="145.8" y="95.1">PB1(SCK)</text>
<text x="147.4" y="92.5">PB0(SS)</text>
<text x="151.5" y="90">PC7</text>
<text x="158.2" y="91.4">8</text>
<text x="158.2" y="94">9</text>
<text x="173.1" y="92.5">D17/RX LED</text>
<text x="173.1" y="95.1">D15</text>
<text x="173.1" y="90">D13#</text>
<text x="207.7" y="91.4">8</text>
<text x="207.7" y="94">9</text>
<text x="124.7" y="99.1">15</text>
<text x="124.7" y="101.6">23</text>
<text x="125.9" y="96.5">5</text>
<text x="129.8" y="100.2">GND</text>
<text x="129.8" y="97.6">UGND</text>
<text x="144.7" y="97.6">PB2(MOSI)</text>
<text x="144.7" y="100.2">PB3(MISO)</text>
<text x="158.2" y="96.5">10</text>
<text x="158.2" y="99.1">11</text>
<text x="173.1" y="97.6">D16</text>
<text x="173.1" y="100.2">D14</text>
<text x="206.5" y="96.5">10</text>
<text x="206.5" y="99.1">11</text>
<text x="206.5" y="101.6">12</text>
<text x="124.7" y="104.1">35</text>
<text x="124.7" y="106.6">43</text>
<text x="129.8" y="102.7">GND</text>
<text x="129.8" y="105.2">GND</text>
<text x="129.8" y="107.8">GND</text>
<text x="151.5" y="105.2">PD5</text>
<text x="158.2" y="104.1">22</text>
<text x="173.1" y="105.2">TX LED</text>
<text x="225.5" y="119.3">6</text>
<text x="251.6" y="119.3">3</text>
<text x="225.5" y="124.4">5</text>
<text x="231.3" y="125.6">5</text>
<text x="231.3" y="120.5">6</text>
<text x="245.8" y="125.6">2</text>
<text x="245.8" y="120.5">3</text>
<text x="251.6" y="124.4">2</text>
<text x="97.6" y="130.5">IN</text>
<text x="102.7" y="130.5">OUT</text>
<text x="225.5" y="129.5">4</text>
<text x="231.3" y="130.6">4</text>
<text x="245.8" y="130.6">1</text>
<text x="251.6" y="129.5">1</text>
<text x="100" y="134.2">GND</text>
<text x="180.5" y="153.5">LEDK</text>
<text x="190.7" y="152.4">4</text>
<text x="154.4" y="157.4">8</text>
<text x="160.2" y="158.5">VDD</text>
<text x="181.8" y="158.5">LDR</text>
<text x="190.7" y="157.4">3</text>
<text x="154.4" y="162.5">6</text>
<text x="154.4" y="167.6">5</text>
<text x="160.2" y="163.6">GND</text>
<text x="182.6" y="163.6">INT</text>
<text x="190.7" y="162.5">2</text>
<text x="190.7" y="167.6">7</text>
<text x="160.2" y="168.7">LEDA</text>
<text x="181.7" y="173.8">SDA</text>
<text x="181.9" y="168.7">SCL</text>
<text x="190.7" y="172.7">1</text>
</g>
<g font-size="1.8" fill="#808080">
<text x="168.7" y="24.5" transform="rotate(-90 168.7 24.5)">B1</text>
<text x="171.2" y="24.5" transform="rotate(-90 171.2 24.5)">B2</text>
<text x="173.8" y="24.5" transform="rotate(-90 173.8 24.5)">S1_SIG</text>
<text x="176.3" y="24.5" transform="rotate(-90 176.3 24.5)">S2_SIG</text>
<text x="21.4" y="34.7" transform="rotate(-90 21.4 34.7)">3V3_PWR</text>
<text x="100.8" y="41.7">RST_SIG</text>
<text x="191.1" y="36.6">MISO_SIG</text>
<text x="192.1" y="39.1">SCK_SIG</text>
<text x="192.2" y="41.7">RST_SIG</text>
<text x="235.3" y="39.1">MOSI_SIG</text>
<text x="109.7" y="46.7">AREF_SIG</text>
<text x="12.3" y="54.4">A1</text>
<text x="22.1" y="59.4">3V3_PWR</text>
<text x="47.5" y="54.4">B1</text>
<text x="232.2" y="65.1" transform="rotate(-90 232.2 65.1)">RXL_SIG</text>
<text x="244.9" y="65.1" transform="rotate(-90 244.9 65.1)">TXL_SIG</text>
<text x="204.9" y="69.6">B3</text>
<text x="12.3" y="77.2">A2</text>
<text x="47.5" y="77.2">B2</text>
<text x="22.1" y="82.3">3V3_PWR</text>
<text x="123" y="88" transform="rotate(-90 123 88)">HWB_SIG</text>
<text x="164.3" y="95">SCK_SIG</text>
<text x="164.3" y="92.4">RXL_SIG</text>
<text x="194.1" y="95">HWB_SIG</text>
<text x="12.3" y="100">A3</text>
<text x="47.5" y="100">B3</text>
<text x="164.3" y="100">MISO_SIG</text>
<text x="164.3" y="97.5">MOSI_SIG</text>
<text x="193.5" y="100">AREF_SIG</text>
<text x="200.2" y="97.5">5V</text>
<text x="164.3" y="105.1">TXL_SIG</text>
<text x="186.5" y="114.2" transform="rotate(-90 186.5 114.2)">LED4_SIG</text>
<text x="189" y="114.2" transform="rotate(-90 189 114.2)">LED3_SIG</text>
<text x="191.6" y="114.2" transform="rotate(-90 191.6 114.2)">LED2_SIG</text>
<text x="194.1" y="114.2" transform="rotate(-90 194.1 114.2)">LED1_SIG</text>
<text x="118.5" y="130.5">3V3_PWR</text>
<text x="211.3" y="130.5">S1_SIG</text>
<text x="260.7" y="130.5">S2_SIG</text>
<text x="13.6" y="138.1">LED1_SIG</text>
<text x="13.6" y="148.3">LED2_SIG</text>
<text x="13.6" y="158.4">LED3_SIG</text>
<text x="112.8" y="158.4">3V3_PWR</text>
<text x="199.8" y="163.5">A3</text>
<text x="13.6" y="168.6">LED4_SIG</text>
<text x="199.8" y="173.7">A1</text>
<text x="199.8" y="168.6">A2</text>
</g>
</svg>
